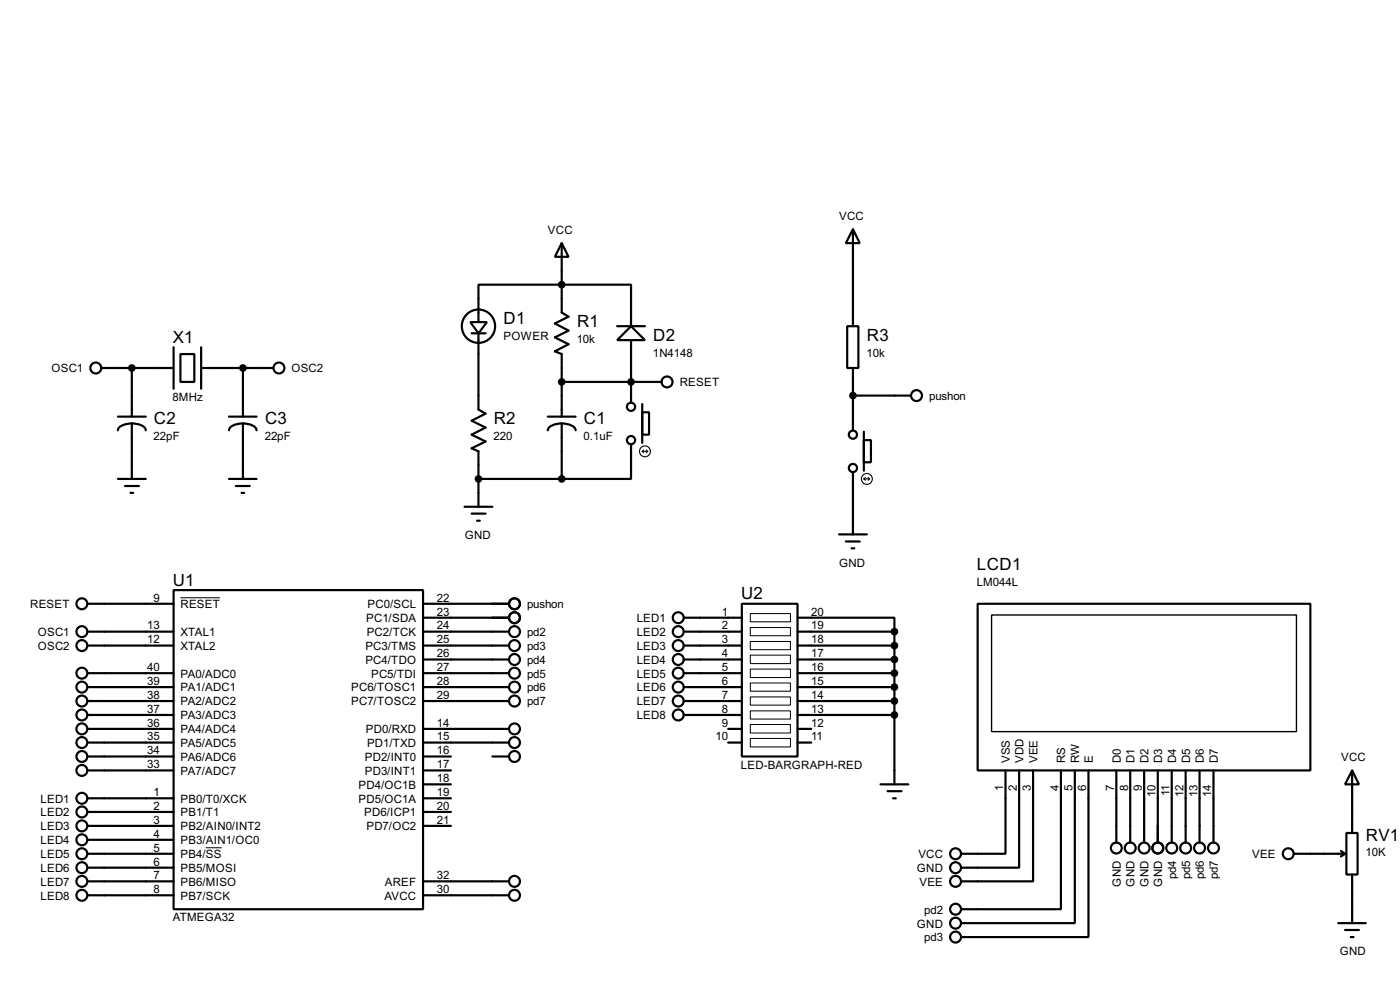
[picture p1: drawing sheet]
<svg xmlns="http://www.w3.org/2000/svg" width="256mm" height="180mm" viewBox="0 0 256 180" stroke-linecap="round" stroke-linejoin="round" font-family="sans-serif">
<g fill="none" stroke="#000" stroke-width=".4">
<path d="M86.2 59h3l-1.5 2zM87.7 59v-6.9h27.9v7.6M102.9 44.5l1.3 2.5h-2.5zM102.9 44.5v12.7l1.3 .8-2.5 1.2 2.5 1.3-2.5 1.3 2.5 1.2-2.5 1.3 1.2 .5v11.5M113.1 59.7h5.1M115.6 59.7l2.6 2.6h-5.1zM155.2 59.7h2.1v7.7h-2.1zM156.3 42l1.2 2.5h-2.5zM156.3 42v17.7M18.6 67.4h13.2M21.6 76.3h5.1M24.2 77.5a3.2 3.2 0 0 1 2.4 .9l.1 .4"/>
<path d="M24.2 77.5a3.3 3.3 0 0 0-2.5 .9l-.1 .4M24.2 67.4v8.9M24.2 77.5v10.2M31.8 63.6v7.6M33.1 64.8h2.5v5.1h-2.5zM36.9 67.4h13.2M36.9 63.6v7.6M42 76.3h5M44.5 77.5a2.27 2.27 0 0 1 2.5 1.3M44.5 77.5a3.2 3.2 0 0 0-2.5 .9v.4M44.5 67.4v8.9M44.5 77.5v10.2"/>
<path d="M86.4 61h2.6M87.7 61v14l1.3 .7-2.6 1.3 2.6 1.3-2.6 1.3 2.6 1.2-2.6 1.3 1.3 .5v10.2M100.4 76.3h5.1M102.9 77.5a3.3 3.3 0 0 1 2.4 .9l.2 .4M102.9 77.5a3.3 3.3 0 0 0-2.4 .9l-.1 .4M102.9 77.5v10.2M102.9 69.9h18.3M115.6 62.3v11.4M117.7 75.5h1.2v4.1h-1.2zM117.7 74v7.1M156.3 67.4v11.4M156.3 72.4h10.6"/>
<path d="M158.3 79v7.2M21.6 87.7h5.1M22.9 89h2.6M23.9 90.2h.5M42 87.7h5M43.2 89h2.6M44.3 90.2h.5M85.1 92.8h5.1M86.4 94h2.6M87.4 95.3h.5M87.7 87.7h15.2M115.6 81.3v6.4h-12.7"/>
<path d="M153.7 97.8h5.1M155 99.1h2.5M156.3 86.4v11.4M158.3 80.6h1.3v4h-1.3zM16.1 110.5h15.7M16.1 115.6h15.7M16.1 118.2h15.7M31.8 108h45.7v58.4h-45.7zM77.5 110.5h15.8M77.5 115.6h15.8M77.5 118.2h15.8M77.5 113.1h15.8"/>
<path d="M125.3 115.6h10.6M125.3 118.2h10.6M125.3 113.1h10.6M135.9 110.5h10.2v28h-10.2zM146.1 113.1h17.8v2.5M146.1 115.6h17.8M146.1 118.2h17.8M156 100.4h.5M163.9 115.6v28M179.1 110.5h61v30.5h-61zM16.1 123.2h15.7M16.1 125.8h15.7"/>
<path d="M16.1 128.3h15.7M16.1 130.9h15.7M16.1 133.4h15.7M16.1 135.9h15.7M16.1 138.5h15.7M77.5 123.2h15.8M77.5 125.8h15.8M77.5 128.3h15.8M77.5 133.4h15.8M77.5 135.9h15.8M77.5 138.5h5.1M77.5 120.7h15.8"/>
<path d="M90.2 138.5h3.1M125.3 123.2h10.6M125.3 125.8h10.6M125.3 128.3h10.6M125.3 130.9h10.6M125.3 120.7h10.6M133.4 133.4h2.5M133.4 135.9h2.5M146.1 123.2h17.8M146.1 125.8h17.8M146.1 128.3h17.8M146.1 130.9h17.8"/>
<path d="M146.1 133.4h2.5M146.1 135.9h2.5M146.1 120.7h17.8M16.1 141h15.7M16.1 146.1h15.7M16.1 148.6h15.7M16.1 151.2h15.7M16.1 153.7h15.7M16.1 156.3h15.7M16.1 158.8h15.7M77.5 141h5.1M77.5 146.1h5.1"/>
<path d="M77.5 148.6h5.1M77.5 151.2h5.1M77.5 143.6h5.1M161.3 143.6h5.1M162.6 144.8h2.6M163.6 146.1h.5M184.2 141v15.3h-8.1M186.7 141v17.8h-10.6M189.3 141v20.3h-13.2M194.4 141v25.4h-18.3M196.9 141v28h-20.8M199.4 141v30.5h-23.3"/>
<path d="M204.5 141v13.2M207.1 141v13.2M209.6 141v13.2M212.1 141v13.2M214.7 141v13.2M217.2 141v13.2M219.8 141v13.2M222.3 141v13.2M237 156.3h9.4M245.7 155.8l.7 .5M246.4 156.3l-.7 .5M246.7 152.5h2v7.6h-2z"/>
<path d="M247.7 141l1.3 2.6h-2.6zM247.7 141v11.5M16.1 161.3h15.7M16.1 163.9h15.7M77.5 161.3h15.8M77.5 163.9h15.8M245.2 169h5M246.4 170.2h2.6M247.5 171.5h.5M247.7 160.1v8.9"/>
<circle cx="87.6" cy="59.7" r="3.1"/>
<circle cx="17.5" cy="67.4" r="1"/>
<circle cx="51.1" cy="67.4" r="1"/>
<circle cx="115.6" cy="74.5" r=".75"/>
<circle cx="122.2" cy="69.9" r="1"/>
<circle cx="156.2" cy="79.6" r=".75"/>
<circle cx="167.9" cy="72.4" r="1"/>
<circle cx="115.6" cy="80.6" r=".75"/>
<circle cx="156.2" cy="85.7" r=".75"/>
<circle cx="15" cy="118.2" r="1"/>
<circle cx="15" cy="110.5" r="1"/>
<circle cx="15" cy="115.6" r="1"/>
<circle cx="94.2" cy="113.1" r="1"/>
<circle cx="94.2" cy="118.2" r="1"/>
<circle cx="94.2" cy="115.6" r="1"/>
<circle cx="94.2" cy="110.5" r="1"/>
<circle cx="124.2" cy="118.2" r="1"/>
<circle cx="124.2" cy="113.1" r="1"/>
<circle cx="124.2" cy="115.6" r="1"/>
<circle cx="15" cy="133.4" r="1"/>
<circle cx="15" cy="138.5" r="1"/>
<circle cx="15" cy="128.3" r="1"/>
<circle cx="15" cy="135.9" r="1"/>
<circle cx="15" cy="130.9" r="1"/>
<circle cx="15" cy="123.2" r="1"/>
<circle cx="15" cy="125.8" r="1"/>
<circle cx="94.2" cy="133.4" r="1"/>
<circle cx="94.2" cy="123.2" r="1"/>
<circle cx="94.2" cy="128.3" r="1"/>
<circle cx="94.2" cy="120.7" r="1"/>
<circle cx="94.2" cy="135.9" r="1"/>
<circle cx="94.2" cy="138.5" r="1"/>
<circle cx="94.2" cy="125.8" r="1"/>
<circle cx="124.2" cy="130.9" r="1"/>
<circle cx="124.2" cy="123.2" r="1"/>
<circle cx="124.2" cy="125.8" r="1"/>
<circle cx="124.2" cy="120.7" r="1"/>
<circle cx="124.2" cy="128.3" r="1"/>
<circle cx="15" cy="153.7" r="1"/>
<circle cx="15" cy="141" r="1"/>
<circle cx="15" cy="156.3" r="1"/>
<circle cx="15" cy="151.2" r="1"/>
<circle cx="15" cy="148.6" r="1"/>
<circle cx="15" cy="158.8" r="1"/>
<circle cx="15" cy="146.1" r="1"/>
<circle cx="175" cy="158.8" r="1"/>
<circle cx="175" cy="156.3" r="1"/>
<circle cx="204.5" cy="155.2" r="1"/>
<circle cx="207" cy="155.2" r="1"/>
<circle cx="209.6" cy="155.2" r="1"/>
<circle cx="212.1" cy="155.2" r="1"/>
<circle cx="214.6" cy="155.2" r="1"/>
<circle cx="217.2" cy="155.2" r="1"/>
<circle cx="219.7" cy="155.2" r="1"/>
<circle cx="222.3" cy="155.2" r="1"/>
<circle cx="236" cy="156.3" r="1"/>
<circle cx="15" cy="163.9" r="1"/>
<circle cx="15" cy="161.3" r="1"/>
<circle cx="94.2" cy="163.9" r="1"/>
<circle cx="94.2" cy="161.3" r="1"/>
<circle cx="175" cy="171.5" r="1"/>
<circle cx="175" cy="169" r="1"/>
<circle cx="175" cy="166.4" r="1"/>
<circle cx="175" cy="161.3" r="1"/>
</g>
<path d="M33.1 109.4h7.2M137.5 112.3h7.3v1.5h-7.3zM137.5 114.9h7.3v1.5h-7.3zM137.5 117.4h7.3v1.5h-7.3zM137.5 119.9h7.3v1.6h-7.3zM137.5 122.5h7.3v1.5h-7.3zM137.5 125h7.3v1.5h-7.3zM137.5 127.6h7.3v1.5h-7.3zM137.5 130.1h7.3v1.5h-7.3zM137.5 132.6h7.3v1.6h-7.3zM137.5 135.2h7.3v1.5h-7.3zM37.7 155.2h2.9" fill="none" stroke="#000" stroke-width=".18"/>
<g fill="#000" stroke="#000" stroke-width=".4">
<circle cx="102.9" cy="52.1" r=".5"/>
<circle cx="24.1" cy="67.4" r=".5"/>
<circle cx="44.5" cy="67.4" r=".5"/>
<circle cx="102.9" cy="69.9" r=".5"/>
<circle cx="115.6" cy="69.9" r=".5"/>
<circle cx="156.2" cy="72.4" r=".5"/>
<circle cx="87.6" cy="87.7" r=".5"/>
<circle cx="102.9" cy="87.7" r=".5"/>
<circle cx="163.8" cy="115.6" r=".5"/>
<circle cx="163.8" cy="118.2" r=".5"/>
<circle cx="163.8" cy="120.7" r=".5"/>
<circle cx="163.8" cy="123.2" r=".5"/>
<circle cx="163.8" cy="130.9" r=".5"/>
<circle cx="163.8" cy="125.8" r=".5"/>
<circle cx="163.8" cy="128.3" r=".5"/>
</g>
<g fill="none" stroke="#000" stroke-width=".2">
<path d="M117.7 82.6h1M117.7 82.6l.2 .3M117.9 82.4l-.2 .2M118.4 82.4l.3 .2M118.7 82.6l-.3 .3M158.3 87.7h1M158.3 87.7l.3 .2M158.6 87.4l-.3 .3M159.1 87.4l.2 .3M159.3 87.7l-.2 .2"/>
<circle cx="118.1" cy="82.6" r="1"/>
<circle cx="158.8" cy="87.7" r="1"/>
</g>
<path d="M181.7 112.6h55.8v21.3h-55.8z" fill="none" stroke="#000" stroke-width=".25"/>
<g font-size="3.5">
<text x="92.3" y="59.3">D1</text>
<text x="105.7" y="59.9">R1</text>
<text x="31.7" y="62.8">X1</text>
<text x="119.7" y="62.4">D2</text>
<text x="158.8" y="62.4">R3</text>
<text x="28.2" y="77.6">C2</text>
<text x="48.6" y="77.6">C3</text>
<text x="90.5" y="77.6">R2</text>
<text x="107" y="77.6">C1</text>
<text x="31.7" y="107.2">U1</text>
<text x="179" y="104.4">LCD1</text>
<text x="135.8" y="109.7">U2</text>
<text x="250.2" y="153.9">RV1</text>
</g>
<g font-size="2.4">
<text x="153.7" y="40.2">VCC</text>
<text x="100.4" y="42.7">VCC</text>
<text x="92.2" y="62.3">POWER</text>
<text x="105.7" y="62.8">10k</text>
<text x="119.6" y="65.4">1N4148</text>
<text x="158.8" y="65.4">10k</text>
<text x="9.4" y="68.1">OSC1</text>
<text x="53.4" y="68.1">OSC2</text>
<text x="124.5" y="70.7">RESET</text>
<text x="31.6" y="73.4">8MHz</text>
<text x="170.2" y="73.2">pushon</text>
<text x="28.2" y="80.6">22pF</text>
<text x="48.5" y="80.6">22pF</text>
<text x="90.4" y="80.6">220</text>
<text x="106.9" y="80.6">0.1uF</text>
<text x="85.1" y="98.6">GND</text>
<text x="153.7" y="103.7">GND</text>
<text x="178.9" y="107.3">LM044L</text>
<text x="5.5" y="111.3">RESET</text>
<text x="28.1" y="110.1">9</text>
<text x="33.1" y="111.3">RESET</text>
<text x="67.1" y="113.9">PC1/SDA</text>
<text x="67.3" y="111.3">PC0/SCL</text>
<text x="80.1" y="110.1">22</text>
<text x="80.1" y="112.7">23</text>
<text x="96.6" y="111.3">pushon</text>
<text x="116.6" y="113.9">LED1</text>
<text x="132.3" y="112.7">1</text>
<text x="148.6" y="112.7">20</text>
<text x="6.9" y="116.4">OSC1</text>
<text x="6.9" y="119">OSC2</text>
<text x="27" y="117.8">12</text>
<text x="27" y="115.2">13</text>
<text x="33.1" y="119">XTAL2</text>
<text x="33.1" y="116.4">XTAL1</text>
<text x="66.9" y="119">PC3/TMS</text>
<text x="67.2" y="116.4">PC2/TCK</text>
<text x="80.1" y="115.2">24</text>
<text x="80.1" y="117.8">25</text>
<text x="96.6" y="116.4">pd2</text>
<text x="96.6" y="119">pd3</text>
<text x="116.6" y="116.4">LED2</text>
<text x="116.6" y="119">LED3</text>
<text x="132.3" y="115.2">2</text>
<text x="132.3" y="117.8">3</text>
<text x="148.6" y="115.2">19</text>
<text x="148.6" y="117.8">18</text>
<text x="27" y="125.4">39</text>
<text x="27" y="122.8">40</text>
<text x="33.1" y="124">PA0/ADC0</text>
<text x="66.9" y="121.5">PC4/TDO</text>
<text x="68" y="124">PC5/TDI</text>
<text x="80.1" y="120.3">26</text>
<text x="80.1" y="122.8">27</text>
<text x="80.1" y="125.4">28</text>
<text x="96.6" y="121.5">pd4</text>
<text x="96.6" y="124">pd5</text>
<text x="116.6" y="121.5">LED4</text>
<text x="116.6" y="124">LED5</text>
<text x="132.3" y="120.3">4</text>
<text x="132.3" y="122.8">5</text>
<text x="132.3" y="125.4">6</text>
<text x="148.6" y="120.3">17</text>
<text x="148.6" y="122.8">16</text>
<text x="148.6" y="125.4">15</text>
<text x="27" y="130.5">37</text>
<text x="27" y="127.9">38</text>
<text x="33.1" y="131.7">PA3/ADC3</text>
<text x="33.1" y="129.1">PA2/ADC2</text>
<text x="33.1" y="126.6">PA1/ADC1</text>
<text x="64.3" y="126.6">PC6/TOSC1</text>
<text x="64.3" y="129.1">PC7/TOSC2</text>
<text x="80.1" y="127.9">29</text>
<text x="96.6" y="126.6">pd6</text>
<text x="96.6" y="129.1">pd7</text>
<text x="116.6" y="126.6">LED6</text>
<text x="116.6" y="129.1">LED7</text>
<text x="116.6" y="131.7">LED8</text>
<text x="132.3" y="127.9">7</text>
<text x="132.3" y="130.5">8</text>
<text x="148.6" y="127.9">14</text>
<text x="148.6" y="130.5">13</text>
<text x="27" y="135.5">35</text>
<text x="27" y="133">36</text>
<text x="33.1" y="136.7">PA5/ADC5</text>
<text x="33.1" y="134.2">PA4/ADC4</text>
<text x="67" y="134.2">PD0/RXD</text>
<text x="67.2" y="136.7">PD1/TXD</text>
<text x="80.1" y="133">14</text>
<text x="80.1" y="135.5">15</text>
<text x="131.1" y="135.5">10</text>
<text x="132.3" y="133">9</text>
<text x="148.6" y="133">12</text>
<text x="148.6" y="135.5">11</text>
<text x="27" y="140.6">33</text>
<text x="27" y="138.1">34</text>
<text x="33.1" y="141.8">PA7/ADC7</text>
<text x="33.1" y="139.3">PA6/ADC6</text>
<text x="66.8" y="139.3">PD2/INT0</text>
<text x="66.8" y="141.8">PD3/INT1</text>
<text x="80.1" y="138.1">16</text>
<text x="80.1" y="140.6">17</text>
<text x="80.1" y="143.2">18</text>
<text x="135.7" y="140.7">LED-BARGRAPH-RED</text>
<text x="185" y="139.7" transform="rotate(-90 185 139.7)">VSS</text>
<text x="187.5" y="139.7" transform="rotate(-90 187.5 139.7)">VDD</text>
<text x="190.1" y="139.7" transform="rotate(-90 190.1 139.7)">VEE</text>
<text x="195.2" y="139.7" transform="rotate(-90 195.2 139.7)">RS</text>
<text x="197.7" y="139.7" transform="rotate(-90 197.7 139.7)">RW</text>
<text x="200.2" y="139.7" transform="rotate(-90 200.2 139.7)">E</text>
<text x="205.3" y="139.7" transform="rotate(-90 205.3 139.7)">D0</text>
<text x="207.9" y="139.7" transform="rotate(-90 207.9 139.7)">D1</text>
<text x="210.4" y="139.7" transform="rotate(-90 210.4 139.7)">D2</text>
<text x="212.9" y="139.7" transform="rotate(-90 212.9 139.7)">D3</text>
<text x="215.5" y="139.7" transform="rotate(-90 215.5 139.7)">D4</text>
<text x="218" y="139.7" transform="rotate(-90 218 139.7)">D5</text>
<text x="220.6" y="139.7" transform="rotate(-90 220.6 139.7)">D6</text>
<text x="223.1" y="139.7" transform="rotate(-90 223.1 139.7)">D7</text>
<text x="245.7" y="139.3">VCC</text>
<text x="7.4" y="146.9">LED1</text>
<text x="7.4" y="149.4">LED2</text>
<text x="28.1" y="145.7">1</text>
<text x="28.1" y="148.2">2</text>
<text x="33.1" y="146.9">PB0/T0/XCK</text>
<text x="33.1" y="149.4">PB1/T1</text>
<text x="65.7" y="144.4">PD4/OC1B</text>
<text x="65.7" y="146.9">PD5/OC1A</text>
<text x="66.7" y="149.4">PD6/ICP1</text>
<text x="80.1" y="145.7">19</text>
<text x="80.1" y="148.2">20</text>
<text x="183.8" y="144.7" transform="rotate(-90 183.8 144.7)">1</text>
<text x="186.3" y="144.7" transform="rotate(-90 186.3 144.7)">2</text>
<text x="188.9" y="144.7" transform="rotate(-90 188.9 144.7)">3</text>
<text x="194" y="144.7" transform="rotate(-90 194 144.7)">4</text>
<text x="196.5" y="144.7" transform="rotate(-90 196.5 144.7)">5</text>
<text x="199" y="144.7" transform="rotate(-90 199 144.7)">6</text>
<text x="204.1" y="144.7" transform="rotate(-90 204.1 144.7)">7</text>
<text x="206.7" y="144.7" transform="rotate(-90 206.7 144.7)">8</text>
<text x="209.2" y="144.7" transform="rotate(-90 209.2 144.7)">9</text>
<text x="211.7" y="145.8" transform="rotate(-90 211.7 145.8)">10</text>
<text x="214.3" y="145.7" transform="rotate(-90 214.3 145.7)">11</text>
<text x="216.8" y="145.8" transform="rotate(-90 216.8 145.8)">12</text>
<text x="219.4" y="145.9" transform="rotate(-90 219.4 145.9)">13</text>
<text x="221.9" y="145.9" transform="rotate(-90 221.9 145.9)">14</text>
<text x="7.4" y="152">LED3</text>
<text x="7.4" y="154.5">LED4</text>
<text x="28.1" y="150.8">3</text>
<text x="28.1" y="153.3">4</text>
<text x="28.1" y="155.9">5</text>
<text x="33.1" y="152">PB2/AIN0/INT2</text>
<text x="33.1" y="154.5">PB3/AIN1/OC0</text>
<text x="67.1" y="152">PD7/OC2</text>
<text x="80.1" y="150.8">21</text>
<text x="7.4" y="157.1">LED5</text>
<text x="7.4" y="159.6">LED6</text>
<text x="28.1" y="158.4">6</text>
<text x="28.1" y="160.9">7</text>
<text x="33.1" y="157.1">PB4/SS</text>
<text x="33.1" y="159.6">PB5/MOSI</text>
<text x="80.1" y="160.9">32</text>
<text x="168" y="159.6">GND</text>
<text x="168.2" y="157.1">VCC</text>
<text x="215.5" y="161" transform="rotate(-90 215.5 161)">pd4</text>
<text x="218" y="161" transform="rotate(-90 218 161)">pd5</text>
<text x="220.6" y="160.9" transform="rotate(-90 220.6 160.9)">pd6</text>
<text x="223.1" y="161" transform="rotate(-90 223.1 161)">pd7</text>
<text x="229.4" y="157.1">VEE</text>
<text x="250.2" y="156.8">10K</text>
<text x="7.4" y="162.1">LED7</text>
<text x="7.4" y="164.7">LED8</text>
<text x="28.1" y="163.5">8</text>
<text x="33.1" y="162.1">PB6/MISO</text>
<text x="33.1" y="164.7">PB7/SCK</text>
<text x="70.4" y="164.7">AVCC</text>
<text x="70.5" y="162.1">AREF</text>
<text x="80.1" y="163.5">30</text>
<text x="168.4" y="162.1">VEE</text>
<text x="169.3" y="167.2">pd2</text>
<text x="205.3" y="162.3" transform="rotate(-90 205.3 162.3)">GND</text>
<text x="207.9" y="162.3" transform="rotate(-90 207.9 162.3)">GND</text>
<text x="210.4" y="162.3" transform="rotate(-90 210.4 162.3)">GND</text>
<text x="212.9" y="162.3" transform="rotate(-90 212.9 162.3)">GND</text>
<text x="31.6" y="168.6">ATMEGA32</text>
<text x="168" y="169.8">GND</text>
<text x="169.3" y="172.3">pd3</text>
<text x="245.4" y="174.8">GND</text>
</g>
</svg>
